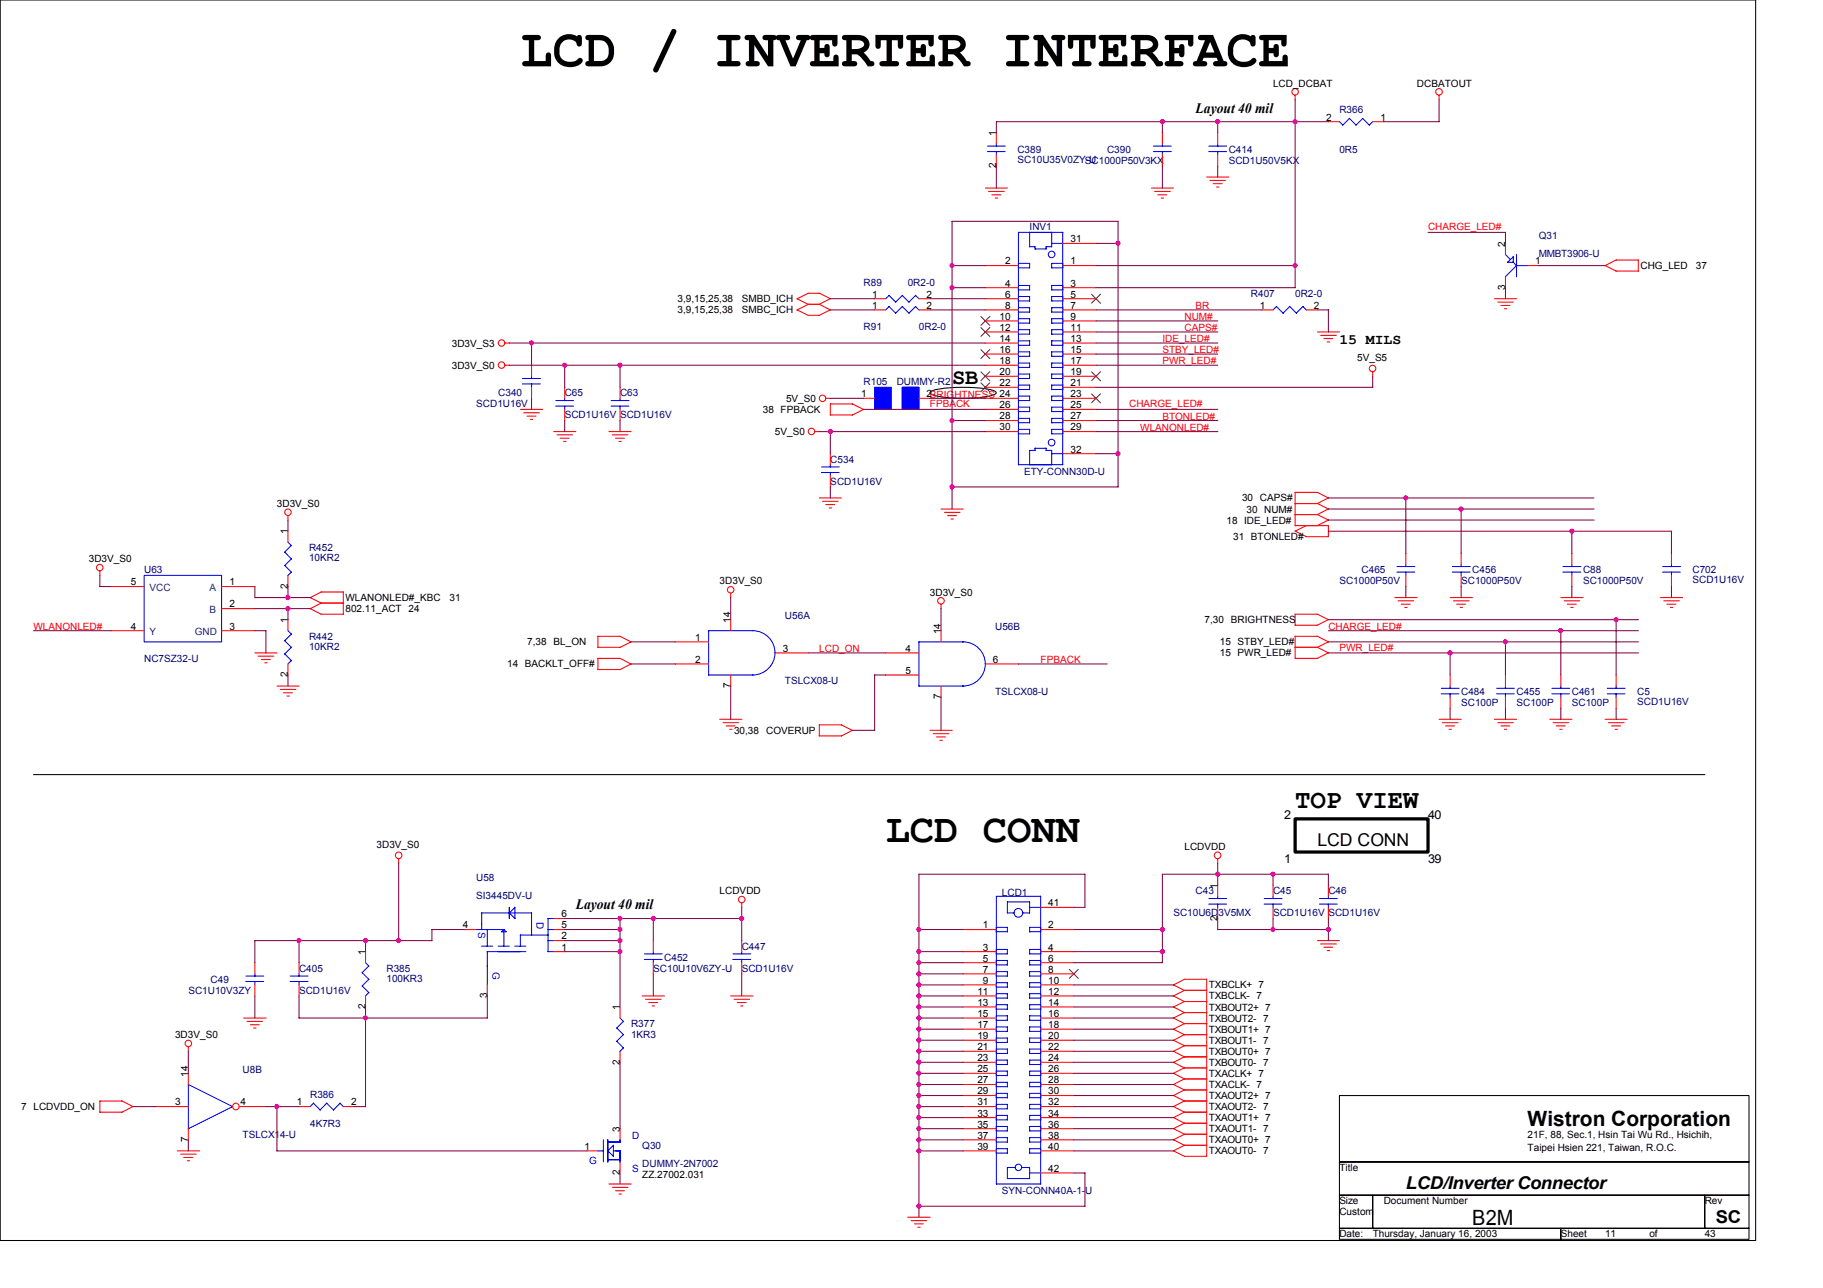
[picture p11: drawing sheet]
<svg xmlns="http://www.w3.org/2000/svg" width="297mm" height="210mm" viewBox="0 0 297 210" stroke-linecap="round" stroke-linejoin="round" font-family="sans-serif">
<path d="M0 0h286.1v202.2h-286.1zM151.6 63.8a15.4 15.4 0 0 1 6.4-.7l1.9 .2a5.5 5.5 0 0 1 2.3 .5l.1 .2a2 2 0 0 1-1.6 .6 24 24 0 0 1-8.7-.2l-.5-.4zM5.5 126.2h272.3M218.2 178.5h66.8v10.9h-66.8zM218.2 194.8h5.5v5.4h-5.5zM218.2 189.4h66.8v5.4h-66.8zM223.7 194.8h54.1v5.4h-54.1zM277.8 194.8h7.2v5.4h-7.2zM218.2 200.2h36.1v1.8h-36.1zM254.3 200.2h30.7v1.8h-30.7z" fill="none" stroke="#000" stroke-width=".17"/>
<path d="M211 133.5h21.7v5.4h-21.7z" fill="none" stroke="#000" stroke-width=".53"/>
<g fill="none" stroke="#f00" stroke-width=".17">
<path d="M211 15.5v.8M216.4 19.8h1.8M223.7 19.8h1.8M234.5 15.5v.8M160.5 30.6h3.7M161.1 31.2h2.5M161.6 31.7h1.5M162.2 32.3h.4M162.3 21.6v1.9M162.3 25.3v1.8M173.2 39.7h5.4M187.6 30.6h3.6"/>
<path d="M188.1 31.2h2.6M188.7 31.7h1.4M189.2 32.3h.4M189.4 21.6v1.9M189.4 25.3v1.8M196.6 28.9h3.6M197.1 29.4h2.6M197.7 29.9h1.4M198.2 30.5h.4M198.4 21.6v1.9M198.4 25.3v1.8M245.3 39.6v1.9"/>
<path d="M82.3 55.9h.7M82.3 59.5h.7M86.6 59.5v1.8M129.9 48.7l1.8 .9M131.7 47.8h1.8l1.8 .9M131.7 49.6h1.8M131.7 47.8l-1.8 .9M131.7 49.6l-1.8 .9 1.8 .9M131.7 51.4h1.8M135.3 48.7l-1.8 .9 1.8 .9M135.3 50.5l-1.8 .9M142.5 48.7h1.8"/>
<path d="M142.5 50.5h1.8M149.7 48.7h1.9M149.7 50.5h1.9M160.5 55.9h5.4M160.5 59.5h5.4M160.5 54.1h5.4M160.5 48.7h5.4M160.5 43.3h5.4M160.5 46.9h5.4M160.5 50.5h5.4M160.5 52.3h5.4M160.5 57.7h5.4"/>
<path d="M173.2 55.9h5.4M173.2 59.5h5.4M173.2 54.1h5.4M173.2 48.7h5.4M173.2 43.3h5.4M173.2 46.9h5.4M173.2 50.5h5.4M173.2 52.3h5.4M173.2 57.7h5.4M205.6 50.5h1.8M212.8 50.5h1.9M214.6 54.1h3.7"/>
<path d="M215.2 54.7h2.5M215.7 55.2h1.5M216.3 55.7h.4M243.5 48.7h3.6M244 49.2h2.6M244.6 49.8h1.4M245.1 50.3h.4M245.3 45.1v1.8M248.9 43.3h1.8M261.5 43.3l1.8 .9M263.3 44.2h3.7M267 42.4v1.8"/>
<path d="M267 42.4h-3.6l-1.9 .9M84.8 66.7h3.6M85.3 67.3h2.6M85.9 67.8h1.4M86.4 68.3h.4M86.6 63.1v1.8M90.2 70.3h3.6M90.8 70.9h2.5M91.3 71.4h1.4M91.8 71.9h.4M92 63.1v1.8M92 66.7v1.9"/>
<path d="M99.2 70.3h3.6M99.8 70.9h2.5M100.3 71.4h1.4M100.9 71.9h.3M101 63.1v1.8M101 66.7v1.9M132.8 70.3h.7M134.6 64.9h.7M135.3 65.8v1.8h3.6M135.3 73.9v1.8M135.3 77.6v1.8M135.3 65.8h3.6l1.8 .9"/>
<path d="M140.7 64.9h1.8M140.7 66.7l-1.8 .9M149.7 64.9h1.9M160.5 66.7h5.4M160.5 70.3h5.4M160.5 64.9h5.4M160.5 61.3h5.4M160.5 63.1h5.4M160.5 68.5h5.4M173.2 66.7h5.4M173.2 70.3h5.4M173.2 64.9h5.4"/>
<path d="M173.2 61.3h5.4M173.2 63.1h5.4M173.2 68.5h5.4M173.2 73.9h5.4M223.7 60.6v.7M16.3 93v.8M18.1 95.6h5.4M36.1 95.6h5.4M36.1 99.2h5.4M46.9 84v.8M46.9 86.6v1.8M46.9 93.8v1.8"/>
<path d="M50.5 97.4l1.8 .9-1.8 .9M50.5 99.2l1.9 .9M52.3 98.3h3.7M52.3 96.5h3.6v3.6M52.3 96.5l-1.8 .9M119.1 96.7v.7M133.5 81.2h3.6M134 81.7h2.6M134.6 82.2h1.4M135.1 82.8h.4M153.3 98.5v.7M153.3 83h3.6"/>
<path d="M153.9 83.5h2.5M154.4 84h1.4M155 84.6h.3M211 83.9h3.7M211 86.6l1.8 .9h3.6M211 80.2h3.6M211 82.1h3.7M211 80.2v5.5h5.5l-.1 1.8M212.9 85.6l-1.9 1M214.6 83.8l1.8 1M214.6 80.2l1.8 1-1.8 .9M214.6 82l1.8 1-1.8 .9"/>
<path d="M216.5 84.7l-1.9 1M227.3 97.4h3.6M227.8 97.9h2.6M228.3 98.5h1.5M228.9 99h.4M229.1 90.1v1.9M229.1 93.8v1.8M236.3 97.4h3.6M236.8 97.9h2.6M237.3 98.5h1.5M237.9 99h.4M238.1 90.1v1.9"/>
<path d="M238.1 93.8v1.8M254.3 97.4h3.7M254.9 97.9h2.5M255.4 98.5h1.4M255.9 99h.4M256.1 90.1v1.9M256.1 93.8v1.8M270.5 97.4h3.7M271.1 97.9h2.5M271.6 98.5h1.5M272.2 99h.4M272.3 90.1v1.9"/>
<path d="M272.3 93.8v1.8M18.1 102.8h5.4M36.1 102.8h5.4M41.5 106.4h3.6M42.1 106.9h2.5M42.6 107.5h1.4M43.1 108h.4M45.1 111.8h3.6M45.7 112.4h2.5M46.2 112.9h1.4M46.8 113.4h.3M46.9 101v1.8"/>
<path d="M46.9 108.2v1.8M52.3 100.1h3.7M97.4 103.7h3.6M97.4 103.7v1.8M97.4 107.3v1.8M97.4 107.3h3.6M101 103.7l1.8 .9M101 107.3l1.8 .9M102.8 104.6l-1.8 .9h-3.6M102.8 108.2l-1.8 .9h-3.6M110 104.6h5.5M110 108.2h5.5"/>
<path d="M117.3 117.2h3.6M117.8 117.8h2.6M118.3 118.3h1.5M118.9 118.9h.4M119.1 101v1.8M119.1 110v1.8M126.3 106.4h5.4M133.5 118.1h3.6l1.8 .9-1.8 1M133.5 118.1v1.8h3.6M144.3 106.4h5.4M144.3 110h5.4M151.5 119h3.6"/>
<path d="M152.1 119.6h2.5M153.3 102.8v1.8M153.3 111.8v1.8M160.5 108.2h5.5M211 103.7h3.6M211 105.5h3.7M211 100.1h3.6l1.8 .9-1.8 .9M211 100.1v1.8M211 103.7v3.6h3.7M211 101.9h3.7M214.6 105.5l1.8 .9-1.8 .9M214.6 103.7l1.8 .9"/>
<path d="M216.5 104.6l-1.9 .9M234.5 117.2h3.6M235 117.8h2.6M235.5 118.3h1.5M236.1 118.9h.4M236.3 110v1.8M236.3 113.6v1.8M243.5 117.2h3.6M244 117.8h2.6M244.6 118.3h1.4M245.1 118.9h.4M245.3 110v1.8"/>
<path d="M245.3 113.6v1.8M252.5 117.2h3.6M253.1 117.8h2.5M253.6 118.3h1.4M254.1 118.9h.4M254.3 110v1.8M254.3 113.6v1.8M261.5 117.2h3.7M262.1 117.8h2.5M262.6 118.3h1.5M263.2 118.9h.3M263.3 110v1.8"/>
<path d="M263.3 113.6v1.8M65 140v.7M152.6 120.1h1.4M153.1 120.6h.4M198.4 140v.7M41.5 156.9v1.8M48.7 156.9v1.8M59.6 155.1v1.8M75.8 151.5h1.8M90.2 153.3h1.8M90.2 151.5h1.8M90.2 155.1h1.8"/>
<path d="M90.2 149.7h1.8M106.4 153.3v1.8M106.4 156.9v1.8M120.9 147.2v.7M120.9 153.3v1.8M120.9 156.9v1.8M156.9 151.5h5.4M156.9 155.1h5.4M156.9 156.9h5.4M156.9 158.7h5.4M169.6 151.5h5.4M169.6 155.1h5.4"/>
<path d="M169.6 156.9h5.4M169.6 158.7h5.4M169.6 147.9h5.4M193 159.6h3.6M193 159.6l-1.8 .9M196.6 159.6v28.9M198.4 144.3v1.8M198.4 147.9v1.8M207.4 144.3v1.8M207.4 147.9v1.8M214.6 153.3h3.7M215.2 153.8h2.5"/>
<path d="M215.7 154.4h1.5M216.3 154.9h.4M216.4 144.3v1.8M216.4 147.9v1.8M16.3 179.4h3.6M16.3 179.4v1.9h3.6l1.8-1M19.9 179.4l1.8 .9M30.7 170.6v.7M30.7 174.9v1.8M39.7 165.9h3.6M40.3 166.5h2.5M40.8 167h1.4"/>
<path d="M41.3 167.5h.4M41.5 160.5v1.8M48.7 160.5v1.8M59.6 162.3v1.8M79.4 160.5v1.8M101 164.1v1.8M101 171.3v1.8M104.6 162.3h3.7M105.2 162.9h2.5M105.7 163.4h1.5M106.3 163.9h.3M119.1 162.3h3.6"/>
<path d="M119.6 162.9h2.5M120.1 163.4h1.5M120.7 163.9h.4M156.9 165.9h5.4M156.9 162.3h5.4M156.9 160.5h5.4M156.9 164.1h5.4M156.9 167.7h5.4M156.9 169.5h5.4M156.9 171.3h5.4M156.9 173.1h5.4M156.9 174.9h5.4"/>
<path d="M156.9 176.7h5.4M156.9 178.5h5.4M169.6 165.9h5.4M169.6 162.3h5.4M169.6 160.5h5.4M169.6 164.1h5.4M169.6 167.7h5.4M169.6 169.5h5.4M169.6 171.3h5.4M169.6 173.1h5.4M169.6 174.9h5.4M169.6 176.7h5.4"/>
<path d="M169.6 178.5h5.4M191.2 178.5l1.8 .9M191.2 174.9l1.8 .9-1.8 .9M191.2 176.7l1.8 .9M191.2 160.5l1.8 .9M191.2 162.3l1.8 .9-1.8 .9M191.2 169.5l1.8 .9M191.2 167.7l1.8 .9M191.2 165.9l1.8 .9M191.2 164.1l1.8 .9-1.8 .9M191.2 171.3l1.8 1M191.2 173.1l1.8 1"/>
<path d="M193 179.4h3.6M193 177.6h3.6M193 175.8h3.6M193 161.4h3.6M193 163.2h3.6M193 170.4h3.6M193 168.6h3.6M193 166.8h3.6M193 165h3.6M193 172.2h3.6M193 161.4l-1.8 .9M193 168.6l-1.8 .9"/>
<path d="M193 166.8l-1.8 .9M193 170.4l-1.8 .9M193 172.2l-1.8 .9M193 177.6l-1.8 .9M193 179.4l-1.8 .9M196.6 174h-3.6l-1.8 .9M25.3 180.3h5.4M28.9 187.6h3.6M29.4 188.1h2.6M29.9 188.6h1.5M30.5 189.2h.4M30.7 183.9v1.9"/>
<path d="M39 180.3h4.3M48.7 180.3h1.8M55.9 180.3h1.9M95.6 187.6h1.8M99.2 193h3.6M99.8 193.5h2.5M100.3 194.1h1.4M100.9 194.6h.3M101 183.9v1.9M101 189.4v1.8M147.9 198.4h3.7M148.5 198.9h2.5"/>
<path d="M149 199.5h1.4M156.9 187.6h5.4M156.9 180.3h5.4M156.9 182.1h5.4M156.9 183.9h5.4M156.9 185.8h5.4M169.6 187.6h5.4M169.6 180.3h5.4M169.6 182.1h5.4M169.6 183.9h5.4M169.6 185.8h5.4M169.6 191.2h5.4"/>
<path d="M191.2 182.1l1.8 .9M191.2 185.7l1.8 .9M191.2 183.9l1.8 .9M191.2 180.3l1.8 1M191.2 187.5l1.8 .9M193 181.3h3.6M193 183h3.6M193 186.6h3.6M193 184.8h3.6M193 188.4h3.6M193 181.2l-1.8 .9M193 184.8l-1.8 1"/>
<path d="M193 183l-1.8 .9M193 186.6l-1.8 1M149.5 200h.4"/>
<circle cx="211" cy="15" r=".53"/>
<circle cx="234.5" cy="15" r=".54"/>
<circle cx="81.7" cy="55.9" r=".53"/>
<circle cx="81.7" cy="59.5" r=".53"/>
<circle cx="132.2" cy="70.3" r=".53"/>
<circle cx="134" cy="64.9" r=".53"/>
<circle cx="223.6" cy="60" r=".53"/>
<circle cx="16.3" cy="92.5" r=".53"/>
<circle cx="46.9" cy="83.5" r=".53"/>
<circle cx="119.1" cy="96.1" r=".53"/>
<circle cx="153.3" cy="97.9" r=".54"/>
<circle cx="65" cy="139.4" r=".53"/>
<circle cx="198.4" cy="139.4" r=".54"/>
<circle cx="120.9" cy="146.6" r=".53"/>
<circle cx="30.7" cy="170.1" r=".53"/>
<circle cx="38.4" cy="180.3" r=".53"/>
</g>
<g fill="none" stroke="#00f" stroke-width=".17">
<path d="M218.2 19.8l.6 .6M219.9 19.3l1.1 1.1M219.9 19.3l-1.1 1.1M222 19.3l1.1 1.1M222 19.3l-1.1 1.1M223.7 19.8l-.6 .6M160.9 24.7h2.9M160.9 23.8h2.9M162.3 23.5v.3M162.3 24.7v.6M165.9 37.9h7.3v37.9M165.9 37.8v37.9"/>
<path d="M167.8 37.8l-.1 2.4h1v.4M171.4 37.9v2.3M171.4 39.7h1.8M187.9 23.8h2.9M188 24.7h2.9M189.4 23.5v.3M189.4 24.7v.6M197 24.7h2.9M197 23.8h2.9M198.4 23.5v.3M198.4 24.7v.6M144.9 48.1l-.6 .6"/>
<path d="M144.9 49.9l-.6 .6M147 48.1l-1 1.2-1.1-1.1M147 49.9l-1 1.2-1.1-1.1M149.2 48.2l.6 .5M149.2 50l.6 .5M149.2 48.1l-1.1 1.2-1.1-1.1M149.2 49.9l-1.1 1.2-1.1-1.1M165.9 43.6h1.9M165.9 54.5h1.9M165.9 56.3h1.9M165.9 58.1h1.9M165.9 59.9h1.9"/>
<path d="M165.9 42.9h1.9M165.9 46.5h1.9M165.9 48.3h1.9M165.9 50.1h1.9M165.9 51.9h1.9M165.9 53.7h1.9M165.9 55.5h1.9M165.9 57.3h1.9M165.9 59.2h1.9M167.8 42.9v.8M167.8 46.5v.8l-1.9-.1M167.8 48.3v.8l-1.9-.1"/>
<path d="M167.8 50.1v.8h-1.9M167.8 51.9v.8h-1.9M167.8 53.7v.8M167.8 55.5v.8M167.8 57.3v.8M167.8 59.2v.7M168.7 40.6h1.8M171.3 42.9h1.9M171.3 46.5h1.9M171.3 48.3h1.9M171.3 50.1h1.9M171.3 51.9h1.9"/>
<path d="M171.3 53.7h1.9M171.3 55.5h1.9M171.3 57.3h1.9M171.3 59.2h1.9M171.4 40.2h-.9v.4M171.4 42.9v.8M171.4 46.5v.8l1.8-.1M171.4 48.3v.8l1.8-.1M171.4 50.1v.8h1.8M171.4 51.9v.8h1.8M171.4 53.7v.8M171.4 55.5v.8"/>
<path d="M171.4 57.3v.8M171.4 59.2v.7M171.4 43.6h1.8M171.4 54.5h1.8M171.4 56.3h1.8M171.4 58.1h1.8M171.4 59.9h1.8M207.4 50.5l.6-.6 1.1 1.2M209.1 51l1.1-1.1 1 1.2M212.9 50.5l-.6-.6-1.1 1.1M245.3 41.5l.7 .7M245.7 42.7h.9v-.9l-1 1"/>
<path d="M246.5 42.7l.6 .6-1.8 1.8M247.1 43.3h1.8M247.1 41.5v3.6M85.1 62.6h3M85.2 61.7h2.9M86.6 61.3v.4M86.6 62.5v.6M90.5 66.2h2.9M90.6 65.3h2.9M92 64.9v.4M92 66.2v.5M99.6 66.2h2.9"/>
<path d="M99.6 65.3h2.9M101 64.9v.4M101 66.2v.5M133.8 77h2.9M133.9 76.1h2.9M135.3 75.7v.4M135.3 77v.6M165.9 61.7h1.9M165.9 63.5h1.9M165.9 68.9h1.9M165.9 75.7h7.3M165.9 61h1.9"/>
<path d="M165.9 62.8h1.9M165.9 64.6h1.9M165.9 66.4h1.9M165.9 68.2h1.9M165.9 70h1.9M167.8 61v.7M167.8 62.8v.7M167.8 64.6v.7h-1.9M167.8 66.4v.7h-1.9M167.8 68.2v.7M167.8 70v.7h-1.9M168.7 73.4v-.4h1.8v.4h.9v2.3"/>
<path d="M168.7 73.4h-.9v2.4M171.3 61h1.9M171.3 62.8h1.9M171.3 64.6h1.9M171.3 66.4h1.9M171.3 68.2h1.9M171.3 70h1.9M171.4 61v.7M171.4 62.8v.7M171.4 64.6v.7h1.8M171.4 66.4v.7h1.8M171.4 68.2v.7"/>
<path d="M171.4 70v.7h1.8M171.4 61.7h1.8M171.4 63.5h1.8M171.4 68.9h1.8M171.4 73.9h1.8M23.5 93.8h12.6v10.8h-12.6zM46.4 90l1.1 1.1M46.4 92.2l1.1 1.1M46.9 88.4l.6 .5M47.5 88.9l-1.1 1.1M47.5 91.1l-1.1 1.1M47.5 93.2l-.6 .6"/>
<path d="M227.6 93.2h2.9M227.6 92.3h2.9M229.1 92v.4M229.1 93.2v.6M236.6 93.2h2.9M236.6 92.3h3M238.1 92v.4M238.1 93.2v.6M254.7 93.2h2.9M254.7 92.3h2.9M256.1 92v.4M256.1 93.2v.6"/>
<path d="M270.9 93.2h2.9M270.9 92.3h2.9M272.3 92v.4M272.3 93.2v.6M46.4 104.4l1.1 1.1M46.4 106.6l1.1 1.1M46.9 102.8l.6 .6M47.5 103.3l-1.1 1.1M47.5 105.5l-1.1 1.1M47.5 107.7l-.6 .5M115.5 110h7.2M122.7 102.8a3.6 3.6 0 0 1 3.6 3.6 3.6 3.6 0 0 1-3.6 3.6"/>
<path d="M122.7 102.8h-7.3l.1 7.2M149.7 104.6h7.2a3.6 3.6 0 0 1 3.6 3.6 3.6 3.6 0 0 1-3.6 3.6M149.7 104.6v7.2h7.2M234.8 113.1h2.9M234.8 112.2h2.9M236.3 111.8v.4M236.3 113.1v.5M243.8 113.1h2.9M243.9 112.2h2.9M245.3 111.8v.4M245.3 113.1v.5M252.9 113.1h2.9"/>
<path d="M252.9 112.2h2.9M254.3 111.8v.4M254.3 113.1v.5M261.9 113.1h2.9M261.9 112.2h2.9M263.3 111.8v.4M263.3 113.1v.5M40 160h3M40.1 159.1h2.9M41.5 158.7v.4M41.5 159.9v.6M47.3 160h2.9"/>
<path d="M47.3 159.1h2.9M48.7 158.7v.4M48.7 159.9v.6M59 158.5l1.1 1.1M59.6 156.9l.5 .6M60.1 157.4l-1.1 1.1M60.1 159.6l-1.1 1.1M77.6 151.5h4.5l.4 .4M78.5 148.8h8.1v3.6M78.5 154.2h1.8M78.5 148.8v2.7M79.4 155.1h6.3"/>
<path d="M79.4 151.5v2.7M79.4 155.1v5.4M81.2 154.2h1.8M81.7 151.8h.8M81.7 151.8l.4-.3v2.7M83 147.8v1.9M83 148.8l.9 .9v-1.9l-.9 1M83.9 154.2h1.8M84.8 152.4h4.5M84.8 152.4v1.8M89.3 155.1h.9M89.3 153.3h.9"/>
<path d="M89.3 151.5h.9M90.2 149.7h-.9v5.4M105 156.4h2.9M105 155.4h2.9M106.4 155.1v.4M106.4 156.3v.6M119.4 156.4h2.9M119.4 155.4h2.9M120.9 155.1v.4M120.9 156.3v.6M162.3 155.4h1.8M162.3 157.2h1.8"/>
<path d="M162.3 158.3h1.8v.8h-1.8M162.3 151.1h1.8v.7h-1.8M162.3 154.7h1.8v.8M162.3 156.5h1.8v.8M164.1 148.8h1.1M166.6 148.8h1.2M167.8 155.4h1.8M167.8 147v1.8M167.8 157.2h1.8M167.8 147.9h1.8M167.8 147h-3.7v1.8M169.6 158.3h-1.8v.8h1.8"/>
<path d="M169.6 151.1h-1.8v.8l1.8-.1M169.6 154.7h-1.8v.8M169.6 156.5h-1.8v.8M169.6 146v47h-7.3v-46.9h7.3M197 147.3h2.9M197 146.4h2.9M198.4 146.1v.4M198.4 147.3v.6M206 147.3h2.9M206 146.4h2.9M207.4 146.1v.4M207.4 147.3v.6"/>
<path d="M215 147.3h2.9M215 146.4h2.9M216.4 146.1v.4M216.4 147.3v.6M30.7 176.7l7.2 3.7M30.7 176.7v7.2M51.1 179.8l1.1 1.1M51.1 179.8l-.6 .5M53.3 179.8l-1.1 1.1M55.4 179.8l.6 .6M55.4 179.8l-1 1.1-1.2-1.1M59 160.7l1.1 1.1"/>
<path d="M60.1 161.8l-.6 .5M101 165.9l.6 .6M101.6 166.5l-1.1 1.1 1.1 1M101.6 168.6l-1.1 1.1 1.1 1.1M101.6 170.8l-.6 .5M162.3 162.7h1.8M162.3 169.9h1.8M162.3 160.9h1.8M162.3 164.5h1.8M162.3 168.1h1.8M162.3 160.1h1.8v.8M162.3 161.9h1.8v.8"/>
<path d="M162.3 163.7h1.8v.8M162.3 165.5h1.8v.8h-1.8M162.3 167.4h1.8v.7M162.3 169.2h1.8v.7M162.3 171h1.8v.7h-1.8M162.3 172.8h1.8v.7h-1.8M162.3 174.6h1.8v.7h-1.8M162.3 176.4h1.8v.7h-1.8M162.3 178.2h1.8v.7h-1.8M162.3 180h1.8v.7M167.8 162.7h1.8M167.8 169.9h1.8"/>
<path d="M167.8 160.9h1.8M167.8 164.5h1.8M167.8 168.1h1.8M169.6 160.1h-1.8v.8M169.6 161.9h-1.8v.8M169.6 163.7h-1.8v.8M169.6 165.5h-1.8v.8h1.8M169.6 167.4h-1.8v.7M169.6 169.2h-1.8v.7M169.6 171h-1.8v.7h1.8M169.6 172.8h-1.8v.7h1.8M169.6 174.6h-1.8v.7h1.8"/>
<path d="M169.6 176.4h-1.8v.7h1.8M169.6 178.2h-1.8v.7h1.8M169.6 180h-1.8v.7M37.9 180.3l-7.2 3.7M97.4 187.6h.9M98.3 185.7v3.7M99 186.1h2M99 185.8v3.6M99 189h2M99.9 187.6h1.1M99.9 186.6v1.9M100 186.6l-1 1 .9 .8"/>
<path d="M101 185.8v.3M101 187.6v1.8M162.3 186.1h1.8M162.3 180.7h1.8M162.3 184.3h1.8M162.3 187.9h1.8M162.3 182.5h1.8M162.3 181.8h1.8v.7M162.3 183.6h1.8v.7M162.3 185.4h1.8v.7M162.3 187.2h1.8v.7M164.1 190.3h1.3"/>
<path d="M164.1 190.3v1.8M164.1 192.1h3.7M166.5 190.3h1.3M167.8 190.2v1.9M167.8 186.1h1.8M167.8 180.7h1.8M167.8 184.3h1.8M167.8 187.9h1.8M167.8 182.5h1.8M167.8 191.2h1.8M169.6 181.8h-1.8v.7M169.6 183.6h-1.8v.7"/>
<path d="M169.6 185.4h-1.8v.7M169.6 187.2h-1.8v.7"/>
<circle cx="171.4" cy="41.5" r=".54"/>
<circle cx="171.3" cy="72.1" r=".54"/>
<circle cx="165.9" cy="148.8" r=".71"/>
<circle cx="165.9" cy="190.2" r=".53"/>
</g>
<g fill="#00f" stroke="#00f" stroke-width=".17">
<path d="M142.5 63.1h2.7v3.6h-2.7z" fill-rule="evenodd"/>
<path d="M147 63.1h2.7v3.6h-2.7z" fill-rule="evenodd"/>
<path d="M147 63.1h2.7v3.6h-2.7z" fill-rule="evenodd"/>
</g>
<g fill="none" stroke="#804000" stroke-width=".17">
<path d="M159.8 51.6l1.5 1.4M159.8 53.4l1.5 1.4M159.8 57l1.5 1.4M161.3 51.6l-1.5 1.4M161.3 53.4l-1.5 1.4M161.3 57l-1.5 1.4M177.9 48l1.4 1.4M179.3 47.9l-1.4 1.5M159.8 60.6l1.5 1.5M159.8 62.4l1.5 1.5M161.3 60.6l-1.5 1.4M161.3 62.4l-1.5 1.4"/>
<path d="M177.9 60.6l1.4 1.5M177.9 64.2l1.4 1.5M179.3 60.6l-1.4 1.4M179.3 64.2l-1.4 1.4M174.2 158l1.5 1.4M175.7 158l-1.5 1.4"/>
</g>
<g fill="none" stroke="#800040" stroke-width=".17">
<path d="M162.3 19.8h54.1M162.3 19.8v1.8M189.4 19.8v1.9M198.4 19.8v1.9M211 16.2v30.7h-32.4M225.5 19.8h9M234.5 16.2v3.6M162.3 27.1v3.6M178.6 39.7h3.6M189.4 27.1v3.6M198.4 27.1v1.8M232.7 37.9h12.6v1.8"/>
<path d="M83 55.9h77.5M83 59.5h77.5M86.6 55.9v3.6M92 59.5v3.6M101 59.5v3.6M135.3 48.7h7.2M135.3 50.5h7.2M151.5 48.7h9.1M151.5 50.5h9.1M155.1 46.9h5.4M155.1 43.3h5.4M178.6 59.5h19.8"/>
<path d="M178.6 57.7h19.8M178.6 43.3h32.4M178.6 50.5h27.1M178.6 55.9h19.8M178.6 54.1h19.8M178.6 52.3h19.8M214.6 50.5h1.9l-.1 3.6M245.3 46.9v1.8M250.7 43.3h10.8M86.6 64.9v1.8M92 68.5v1.9M101 68.5v1.9"/>
<path d="M133.5 70.3h27M135.3 64.9h5.4M135.3 70.3v3.6M135.3 79.4v1.8M140.7 66.7h19.9M151.5 64.9h9M155.1 68.5h5.4M155.1 79.4h27.1M178.6 66.7h19.8M178.6 70.3h19.8M178.6 68.5h19.8M178.6 73.9h3.6"/>
<path d="M182.2 79.4v-43.3h-27.1v46.9M223.7 61.3v1.8h-45.1M16.3 95.6h1.8M16.3 93.7v1.9M41.5 99.2h9M41.5 95.6v1.8h9.1M46.9 84.8v1.8M46.9 95.6v1.8M46.9 99.2v1.8M119.1 97.4v3.6M153.3 99.2v3.6M216.4 81.2h43.3"/>
<path d="M216.4 83h43.3M216.4 84.8h43.4M216.4 86.6h56l-.1 3.6M229.1 81.2v9M229.1 95.6v1.8M238.1 83v7.2M238.1 95.6v1.8M256.1 86.6v3.6M256.1 95.6v1.8M272.3 95.6v1.8M5.5 102.8h12.6M41.5 102.8h1.8v3.6"/>
<path d="M46.9 110v1.8M102.8 104.6h7.2M102.8 108.2h7.3M119.1 111.8v5.4M131.7 106.4h12.6M144.3 110h-1.8v9h-3.6M153.3 113.6v5.4M165.9 108.2h14.5M216.4 104.6h50.6M216.4 106.4h50.6M216.4 102.8h50.6M216.4 101h50.6"/>
<path d="M236.3 106.4v3.6M236.3 115.4v1.8M245.3 104.6v5.4M245.3 115.4v1.8M254.3 102.8v7.2M254.3 115.4v1.8M263.3 101v9M263.3 115.4v1.8M48.7 153.3v3.6M59.6 153.3v1.8M65 140.7v12.6M70.4 151.5h5.4"/>
<path d="M70.4 153.3h-28.9v3.6M70.4 151.5v1.8M92 153.3h9M92 151.5h9M92 155.1h9M92 149.7h28.9M101 149.7v14.4M106.4 149.7v3.6M106.4 158.7v3.6M120.9 147.8v5.5M120.9 158.7v3.6M149.7 142.5h27.1"/>
<path d="M149.7 151.5h7.2M149.7 155.1h7.2M149.7 156.9h7.2M149.7 142.5v55.9M149.7 158.7h7.2M175 151.5h14.4M175 155.1h14.4M175 156.9h14.4M176.8 142.5v5.4h-1.8M198.4 149.7v1.8h18.1M198.4 140.7v3.6M207.4 142.5v1.8"/>
<path d="M207.4 149.7v1.8M216.4 144.3l.1-1.8h-27.1v14.4M216.4 149.7v3.6M30.7 171.3v3.6M41.5 162.3v3.6M48.7 162.3v3.6h30.7M59.6 164.1v16.3M79.4 162.3v3.6M101 173.1v10.9M149.7 165.9h7.2M149.7 178.5h7.2M149.7 176.7h7.2"/>
<path d="M149.7 174.9h7.2M149.7 173.1h7.2M149.7 171.3h7.2M149.7 169.5h7.2M149.7 167.7h7.2M149.7 164.1h7.2M149.7 162.3h7.2M149.7 160.5h7.2M175 165.9h16.2M175 178.5h16.2M175 176.7h16.2M175 174.9h16.2"/>
<path d="M175 173.1h16.2M175 171.3h16.2M175 169.5h16.2M175 167.7h16.2M175 164.1h16.2M175 162.3h16.2M175 160.5h16.2M21.7 180.3h3.6M30.7 185.8v1.8M43.3 180.3h5.4M45.1 180.3v7.3M45.1 187.6h50.5"/>
<path d="M57.7 180.3h1.9M101 191.2v1.8M149.7 180.3h7.2M149.7 187.6h7.2M149.7 185.8h7.2M149.7 183.9h7.2M149.7 182.1h7.2M175 180.3h16.2M175 187.6h16.2M175 185.8h16.2M175 183.9h16.2M175 182.1h16.2"/>
<path d="M175 191.2h1.8v5.4h-27.1"/>
</g>
<g fill="#f0f" stroke="#f0f" stroke-width=".17">
<circle cx="45.1" cy="180.3" r=".35"/>
<circle cx="101" cy="151.5" r=".35"/>
<circle cx="59.5" cy="153.3" r=".35"/>
<circle cx="64.9" cy="153.3" r=".35"/>
<circle cx="101" cy="153.3" r=".35"/>
<circle cx="59.5" cy="165.9" r=".35"/>
<circle cx="101" cy="155.1" r=".35"/>
<circle cx="48.7" cy="153.3" r=".35"/>
<circle cx="101" cy="149.7" r=".35"/>
<circle cx="106.4" cy="149.7" r=".35"/>
<circle cx="120.8" cy="149.7" r=".35"/>
<circle cx="254.3" cy="102.8" r=".35"/>
<circle cx="263.3" cy="101" r=".35"/>
<circle cx="245.3" cy="104.6" r=".35"/>
<circle cx="236.3" cy="106.4" r=".35"/>
<circle cx="229" cy="81.1" r=".35"/>
<circle cx="256.1" cy="86.6" r=".35"/>
<circle cx="189.4" cy="19.8" r=".35"/>
<circle cx="198.4" cy="19.8" r=".35"/>
<circle cx="211" cy="19.8" r=".35"/>
<circle cx="211" cy="43.3" r=".35"/>
<circle cx="86.6" cy="55.9" r=".35"/>
<circle cx="101" cy="59.5" r=".35"/>
<circle cx="92" cy="59.5" r=".35"/>
<circle cx="135.3" cy="70.3" r=".35"/>
<circle cx="46.9" cy="99.2" r=".35"/>
<circle cx="46.9" cy="97.4" r=".35"/>
<circle cx="238.1" cy="82.9" r=".35"/>
<circle cx="155.1" cy="79.3" r=".35"/>
<circle cx="155.1" cy="43.3" r=".35"/>
<circle cx="155.1" cy="46.9" r=".35"/>
<circle cx="155.1" cy="68.5" r=".35"/>
<circle cx="189.4" cy="151.5" r=".35"/>
<circle cx="198.4" cy="142.5" r=".35"/>
<circle cx="207.4" cy="142.5" r=".35"/>
<circle cx="189.4" cy="155.1" r=".35"/>
<circle cx="149.7" cy="165.9" r=".35"/>
<circle cx="149.7" cy="160.5" r=".35"/>
<circle cx="207.4" cy="151.5" r=".35"/>
<circle cx="149.7" cy="174.9" r=".35"/>
<circle cx="149.7" cy="158.7" r=".35"/>
<circle cx="149.7" cy="169.5" r=".35"/>
<circle cx="149.7" cy="162.3" r=".35"/>
<circle cx="149.7" cy="185.7" r=".35"/>
<circle cx="149.7" cy="167.7" r=".35"/>
<circle cx="149.7" cy="155.1" r=".35"/>
<circle cx="149.7" cy="156.9" r=".35"/>
<circle cx="149.7" cy="176.7" r=".35"/>
<circle cx="149.7" cy="187.5" r=".35"/>
<circle cx="149.7" cy="196.6" r=".35"/>
<circle cx="149.7" cy="173.1" r=".35"/>
<circle cx="149.7" cy="178.5" r=".35"/>
<circle cx="149.7" cy="171.3" r=".35"/>
<circle cx="149.7" cy="180.3" r=".35"/>
<circle cx="149.7" cy="183.9" r=".35"/>
<circle cx="216.4" cy="151.5" r=".35"/>
<circle cx="149.7" cy="164.1" r=".35"/>
<circle cx="149.7" cy="182.1" r=".35"/>
<circle cx="149.7" cy="151.5" r=".35"/>
<circle cx="182.2" cy="39.7" r=".35"/>
<circle cx="182.2" cy="73.9" r=".35"/>
</g>
<text font-size="8.7" x="84.8" y="10.8">LCD / INVERTER INTERFACE</text>
<text font-size="6.7" x="144.3" y="137.2">LCD CONN</text>
<text font-size="4.3" x="211" y="131.6">TOP VIEW</text>
<text font-size="3.6" x="155.1" y="62.5">SB</text>
<g font-size="3.4">
<text x="248.9" y="183.5">Wistron Corporation</text>
<text x="239.9" y="199.6">B2M</text>
</g>
<g font-size="2.9">
<text x="214.6" y="137.8">LCD CONN</text>
<text x="229.1" y="193.8">LCD/Inverter Connector</text>
<text x="279.6" y="199.2">SC</text>
</g>
<g font-size="2.3">
<text x="194.8" y="18.4">Layout 40 mil</text>
<text x="218.2" y="56">15 MILS</text>
<text x="93.8" y="148.2">Layout 40 mil</text>
</g>
<g font-size="2">
<text x="209.2" y="133.4">2</text>
<text x="232.7" y="133.4">40</text>
<text x="209.2" y="140.6">1</text>
<text x="232.7" y="140.6">39</text>
</g>
<g font-size="1.6">
<text x="207.4" y="14.1">LCD_DCBAT</text>
<text x="230.9" y="14.1">DCBATOUT</text>
<text x="162.3" y="22.2" transform="rotate(-90 162.3 22.2)">1</text>
<text x="216.1" y="19.7">2</text>
<text x="224.9" y="19.7">1</text>
<text x="162.3" y="27.4" transform="rotate(-90 162.3 27.4)">2</text>
<text x="174.4" y="39.5">31</text>
<text x="245.3" y="40.2" transform="rotate(-90 245.3 40.2)">2</text>
<text x="163.8" y="43.1">2</text>
<text x="163.8" y="46.7">4</text>
<text x="174.4" y="43.1">1</text>
<text x="174.4" y="46.7">3</text>
<text x="245.3" y="47.3" transform="rotate(-90 245.3 47.3)">3</text>
<text x="250.2" y="43.1">1</text>
<text x="267.3" y="43.9">CHG_LED</text>
<text x="276.3" y="43.9">37</text>
<text x="110.4" y="49.3">3,9,15,25,38</text>
<text x="110.4" y="51.1">3,9,15,25,38</text>
<text x="120.9" y="49.3">SMBD_ICH</text>
<text x="120.9" y="51.1">SMBC_ICH</text>
<text x="142.1" y="48.5">1</text>
<text x="142.1" y="50.3">1</text>
<text x="151" y="48.5">2</text>
<text x="151" y="50.3">2</text>
<text x="162.9" y="52.1">10</text>
<text x="162.9" y="53.9">12</text>
<text x="163.8" y="48.5">6</text>
<text x="163.8" y="50.3">8</text>
<text x="174.4" y="48.5">5</text>
<text x="174.4" y="50.3">7</text>
<text x="174.4" y="52.1">9</text>
<text x="174.4" y="53.9">11</text>
<text x="205.2" y="50.3">1</text>
<text x="214.1" y="50.3">2</text>
<text x="73.6" y="56.5">3D3V_S3</text>
<text x="162.9" y="55.7">14</text>
<text x="162.9" y="57.5">16</text>
<text x="162.9" y="59.3">18</text>
<text x="174.4" y="55.7">13</text>
<text x="174.4" y="57.5">15</text>
<text x="174.4" y="59.3">17</text>
<text x="221.1" y="58.8">5V_S5</text>
<text x="73.6" y="60.1">3D3V_S0</text>
<text x="128.1" y="65.5">5V_S0</text>
<text x="140.3" y="64.7">1</text>
<text x="151" y="64.7">2BRIGHTNESS 24</text>
<text x="162.9" y="61.1">20</text>
<text x="162.9" y="62.9">22</text>
<text x="174.4" y="61.1">19</text>
<text x="174.4" y="62.9">21</text>
<text x="174.4" y="64.7">23</text>
<text x="124.3" y="67.3">38 FPBACK</text>
<text x="126.3" y="70.9">5V_S0</text>
<text x="162.9" y="66.5">26</text>
<text x="162.9" y="68.3">28</text>
<text x="162.9" y="70.1">30</text>
<text x="174.4" y="66.5">25</text>
<text x="174.4" y="68.3">27</text>
<text x="174.4" y="70.1">29</text>
<text x="174.4" y="73.8">32</text>
<text x="45.1" y="82.6">3D3V_S0</text>
<text x="202.4" y="81.7">30 CAPS#</text>
<text x="203.1" y="83.5">30 NUM#</text>
<text x="46.9" y="87.1" transform="rotate(-90 46.9 87.1)">1</text>
<text x="199.9" y="85.3">18 IDE_LED#</text>
<text x="200.9" y="88.1">31 BTONLED#</text>
<text x="14.5" y="91.7">3D3V_S0</text>
<text x="21.3" y="95.4">5</text>
<text x="37.4" y="95.4">1</text>
<text x="46.9" y="95.9" transform="rotate(-90 46.9 95.9)">2</text>
<text x="117.3" y="95.2">3D3V_S0</text>
<text x="37.4" y="99">2</text>
<text x="46.9" y="101.5" transform="rotate(-90 46.9 101.5)">1</text>
<text x="56.3" y="99.8">802.11_ACT 24</text>
<text x="56.3" y="98">WLANONLED#_KBC</text>
<text x="73.3" y="98">31</text>
<text x="119" y="101.5" transform="rotate(-90 119 101.5)">14</text>
<text x="151.5" y="97.1">3D3V_S0</text>
<text x="196.3" y="101.6">7,30</text>
<text x="200.6" y="101.6">BRIGHTNESS</text>
<text x="21.3" y="102.6">4</text>
<text x="37.4" y="102.6">3</text>
<text x="85.9" y="105.2">7,38</text>
<text x="90.2" y="105.2">BL_ON</text>
<text x="113.3" y="104.4">1</text>
<text x="127.5" y="106.2">3</text>
<text x="147.5" y="106.2">4</text>
<text x="153.3" y="103.3" transform="rotate(-90 153.3 103.3)">14</text>
<text x="198.8" y="107">15 PWR_LED#</text>
<text x="198.8" y="105.2">15 STBY_LED#</text>
<text x="46.9" y="110.4" transform="rotate(-90 46.9 110.4)">2</text>
<text x="82.6" y="108.8">14 BACKLT_OFF#</text>
<text x="113.3" y="108">2</text>
<text x="119" y="112.2" transform="rotate(-90 119 112.2)">7</text>
<text x="147.5" y="109.8">5</text>
<text x="153.3" y="114" transform="rotate(-90 153.3 114)">7</text>
<text x="161.8" y="108">6</text>
<text x="119.6" y="119.6">30,38</text>
<text x="124.8" y="119.6">COVERUP</text>
<text x="61.4" y="138.2">3D3V_S0</text>
<text x="193" y="138.5">LCDVDD</text>
<text x="91.5" y="149.5">6</text>
<text x="117.3" y="145.8">LCDVDD</text>
<text x="170.8" y="147.7">41</text>
<text x="198.4" y="144.8" transform="rotate(-90 198.4 144.8)">1</text>
<text x="59.5" y="155.6" transform="rotate(-90 59.5 155.6)">1</text>
<text x="75.4" y="151.3">4</text>
<text x="91.5" y="154.9">1</text>
<text x="91.5" y="153.1">2</text>
<text x="91.5" y="151.3">5</text>
<text x="160.2" y="151.3">1</text>
<text x="160.2" y="154.9">3</text>
<text x="170.8" y="151.3">2</text>
<text x="170.8" y="154.9">4</text>
<text x="198.4" y="150.1" transform="rotate(-90 198.4 150.1)">2</text>
<text x="160.2" y="156.7">5</text>
<text x="160.2" y="158.5">7</text>
<text x="160.2" y="160.3">9</text>
<text x="170.8" y="156.7">6</text>
<text x="170.8" y="158.5">8</text>
<text x="170.8" y="160.3">10</text>
<text x="197" y="161.1">TXBCLK+ 7</text>
<text x="59.5" y="164.5" transform="rotate(-90 59.5 164.5)">2</text>
<text x="79.4" y="162.7" transform="rotate(-90 79.4 162.7)">3</text>
<text x="101" y="164.7" transform="rotate(-90 101 164.7)">1</text>
<text x="159.3" y="162.1">11</text>
<text x="159.3" y="163.9">13</text>
<text x="159.3" y="165.7">15</text>
<text x="159.3" y="167.5">17</text>
<text x="170.8" y="162.1">12</text>
<text x="170.8" y="163.9">14</text>
<text x="170.8" y="165.7">16</text>
<text x="170.8" y="167.5">18</text>
<text x="197" y="162.9">TXBCLK- 7</text>
<text x="197" y="166.5">TXBOUT2- 7</text>
<text x="197" y="164.7">TXBOUT2+ 7</text>
<text x="28.5" y="169.2">3D3V_S0</text>
<text x="101" y="173.5" transform="rotate(-90 101 173.5)">2</text>
<text x="159.3" y="169.3">19</text>
<text x="159.3" y="171.1">21</text>
<text x="159.3" y="173">23</text>
<text x="170.8" y="169.3">20</text>
<text x="170.8" y="171.1">22</text>
<text x="170.8" y="173">24</text>
<text x="197" y="170.1">TXBOUT1- 7</text>
<text x="197" y="168.3">TXBOUT1+ 7</text>
<text x="197" y="171.9">TXBOUT0+ 7</text>
<text x="197" y="173.7">TXBOUT0- 7</text>
<text x="30.7" y="175.5" transform="rotate(-90 30.7 175.5)">14</text>
<text x="159.3" y="174.8">25</text>
<text x="159.3" y="176.6">27</text>
<text x="159.3" y="178.4">29</text>
<text x="170.8" y="174.8">26</text>
<text x="170.8" y="176.6">28</text>
<text x="170.8" y="178.4">30</text>
<text x="197" y="179.1">TXAOUT2+ 7</text>
<text x="197" y="175.5">TXACLK+ 7</text>
<text x="197" y="177.3">TXACLK- 7</text>
<text x="3.5" y="180.9">7 LCDVDD_ON</text>
<text x="28.5" y="180.1">3</text>
<text x="39.2" y="180.1">4</text>
<text x="48.4" y="180.1">1</text>
<text x="57.2" y="180.1">2</text>
<text x="101" y="184.5" transform="rotate(-90 101 184.5)">3</text>
<text x="159.3" y="180.1">31</text>
<text x="159.3" y="182">33</text>
<text x="159.3" y="183.8">35</text>
<text x="159.3" y="185.6">37</text>
<text x="170.8" y="180.1">32</text>
<text x="170.8" y="182">34</text>
<text x="170.8" y="183.8">36</text>
<text x="170.8" y="185.6">38</text>
<text x="197" y="182.7">TXAOUT1+ 7</text>
<text x="197" y="184.5">TXAOUT1- 7</text>
<text x="197" y="180.9">TXAOUT2- 7</text>
<text x="248.9" y="185.4">21F, 88, Sec.1, Hsin Tai Wu Rd., Hsichih,</text>
<text x="30.7" y="186.1" transform="rotate(-90 30.7 186.1)">7</text>
<text x="95.2" y="187.4">1</text>
<text x="101" y="191.5" transform="rotate(-90 101 191.5)">2</text>
<text x="104.6" y="191.9">ZZ.27002.031</text>
<text x="159.3" y="187.4">39</text>
<text x="170.8" y="187.4">40</text>
<text x="170.8" y="191">42</text>
<text x="197" y="186.3">TXAOUT0+ 7</text>
<text x="197" y="188.1">TXAOUT0- 7</text>
<text x="218.2" y="190.8">Title</text>
<text x="248.9" y="187.6">Taipei Hsien 221, Taiwan, R.O.C.</text>
<text x="218.2" y="196.3">Size</text>
<text x="225.5" y="196.3">Document Number</text>
<text x="277.8" y="196.3">Rev</text>
<text x="218.2" y="198.1">Custom</text>
<text x="218.2" y="201.7">Date:</text>
<text x="223.7" y="201.7">Thursday, January 16, 2003</text>
<text x="254.3" y="201.7">Sheet</text>
<text x="261.5" y="201.7">11</text>
<text x="268.7" y="201.7">of</text>
<text x="277.8" y="201.7">43</text>
</g>
<g font-size="1.6" fill="#000080">
<text x="218.2" y="18.4">R366</text>
<text x="165.8" y="24.9">C389</text>
<text x="165.8" y="26.5">SC10U35V0ZY-U</text>
<text x="176.8" y="26.7">SC1000P50V3KX</text>
<text x="180.4" y="24.9">C390</text>
<text x="200.2" y="24.9">C414</text>
<text x="200.2" y="26.7">SCD1U50V5KX</text>
<text x="218.2" y="24.9">0R5</text>
<text x="167.8" y="37.5">INV1</text>
<text x="250.7" y="39">Q31</text>
<text x="250.7" y="41.9">MMBT3906-U</text>
<text x="140.7" y="46.6">R89</text>
<text x="147.9" y="46.6">0R2-0</text>
<text x="140.7" y="53.8">R91</text>
<text x="149.7" y="53.8">0R2-0</text>
<text x="203.8" y="48.4">R407</text>
<text x="211" y="48.4">0R2-0</text>
<text x="81.2" y="64.6">C340</text>
<text x="92" y="64.6">C65</text>
<text x="101" y="64.6">C63</text>
<text x="140.7" y="62.8">R105</text>
<text x="146.1" y="62.8">DUMMY-R2</text>
<text x="77.6" y="66.4">SCD1U16V</text>
<text x="92" y="68.2">SCD1U16V SCD1U16V</text>
<text x="135.3" y="75.4">C534</text>
<text x="166.9" y="77.4">ETY-CONN30D-U</text>
<text x="135.3" y="79">SCD1U16V</text>
<text x="50.4" y="89.9">R452</text>
<text x="23.5" y="93.5">U63</text>
<text x="50.4" y="91.5">10KR2</text>
<text x="218.2" y="95.2">SC1000P50V</text>
<text x="221.9" y="93.5">C465</text>
<text x="238.1" y="95.2">SC1000P50V</text>
<text x="239.9" y="93.5">C456</text>
<text x="257.9" y="93.5">C88</text>
<text x="257.9" y="95.2">SC1000P50V</text>
<text x="275.8" y="93.5">C702</text>
<text x="275.8" y="95.1">SCD1U16V</text>
<text x="127.9" y="100.9">U56A</text>
<text x="23.5" y="107.9">NC7SZ32-U</text>
<text x="50.4" y="104.3">R442</text>
<text x="50.4" y="105.9">10KR2</text>
<text x="162.2" y="102.7">U56B</text>
<text x="127.9" y="111.5">TSLCX08-U</text>
<text x="162.2" y="113.3">TSLCX08-U</text>
<text x="238.1" y="113.3">C484</text>
<text x="247.1" y="113.3">C455</text>
<text x="256.1" y="113.3">C461</text>
<text x="266.8" y="113.3">C5</text>
<text x="238.1" y="115.1">SC100P</text>
<text x="247.1" y="115.1">SC100P</text>
<text x="256.1" y="115.1">SC100P</text>
<text x="266.8" y="114.9">SCD1U16V</text>
<text x="77.6" y="143.6">U58</text>
<text x="77.6" y="146.5">SI3445DV-U</text>
<text x="163.3" y="145.9">LCD1</text>
<text x="191.2" y="149.4">SC10U6D3V5MX</text>
<text x="194.8" y="145.8">C43</text>
<text x="207.4" y="145.8">C45</text>
<text x="207.4" y="149.4">SCD1U16V SCD1U16V</text>
<text x="216.4" y="145.8">C46</text>
<text x="120.9" y="154.8">C447</text>
<text x="30.7" y="162">SC1U10V3ZY</text>
<text x="34.3" y="160.2">C49</text>
<text x="48.7" y="158.4">C405</text>
<text x="48.7" y="162">SCD1U16V</text>
<text x="63" y="158.4">R385</text>
<text x="63" y="160">100KR3</text>
<text x="106.4" y="158.4">SC10U10V6ZY-U</text>
<text x="108.2" y="156.6">C452</text>
<text x="120.9" y="158.4">SCD1U16V</text>
<text x="102.8" y="167.4">R377</text>
<text x="102.8" y="169.2">1KR3</text>
<text x="39.5" y="174.8">U8B</text>
<text x="50.5" y="178.9">R386</text>
<text x="39.5" y="185.4">TSLCX14-U</text>
<text x="50.5" y="183.6">4K7R3</text>
<text x="104.6" y="187.2">Q30</text>
<text x="104.6" y="190.1">DUMMY-2N7002</text>
<text x="163.3" y="194.6">SYN-CONN40A-1-U</text>
</g>
<g font-size="1.6" fill="#f00">
<text x="232.7" y="37.5">CHARGE_LED#</text>
<text x="193" y="54">CAPS#</text>
<text x="193" y="52.2">NUM#</text>
<text x="194.8" y="50.4">BR</text>
<text x="189.4" y="55.8">IDE_LED#</text>
<text x="189.4" y="57.6">STBY_LED#</text>
<text x="189.4" y="59.4">PWR_LED#</text>
<text x="151.5" y="66.4">FPBACK</text>
<text x="184" y="66.4">CHARGE_LED#</text>
<text x="185.8" y="70.2">WLANONLED#</text>
<text x="189.4" y="68.4">BTONLED#</text>
<text x="5.5" y="102.7">WLANONLED#</text>
<text x="133.5" y="106.3">LCD_ON</text>
<text x="216.4" y="102.7">CHARGE_LED#</text>
<text x="218.2" y="106.1">PWR_LED#</text>
<text x="169.6" y="108.1">FPBACK</text>
</g>
<g font-size="1.6" fill="#004080">
<text x="24.4" y="96.4">VCC</text>
<text x="34.1" y="96.4">A</text>
<text x="34.1" y="99.9">B</text>
<text x="24.4" y="103.5">Y</text>
<text x="31.7" y="103.5">GND</text>
</g>
<g font-size="1.6" fill="#00f">
<text x="77.9" y="151.8" transform="rotate(90 77.9 151.8)">S</text>
<text x="87.4" y="150.2" transform="rotate(90 87.4 150.2)">D</text>
<text x="80.2" y="158.3" transform="rotate(90 80.2 158.3)">G</text>
<text x="103" y="185.6">D</text>
<text x="96" y="189.8">G</text>
<text x="103" y="191">S</text>
</g>
</svg>
